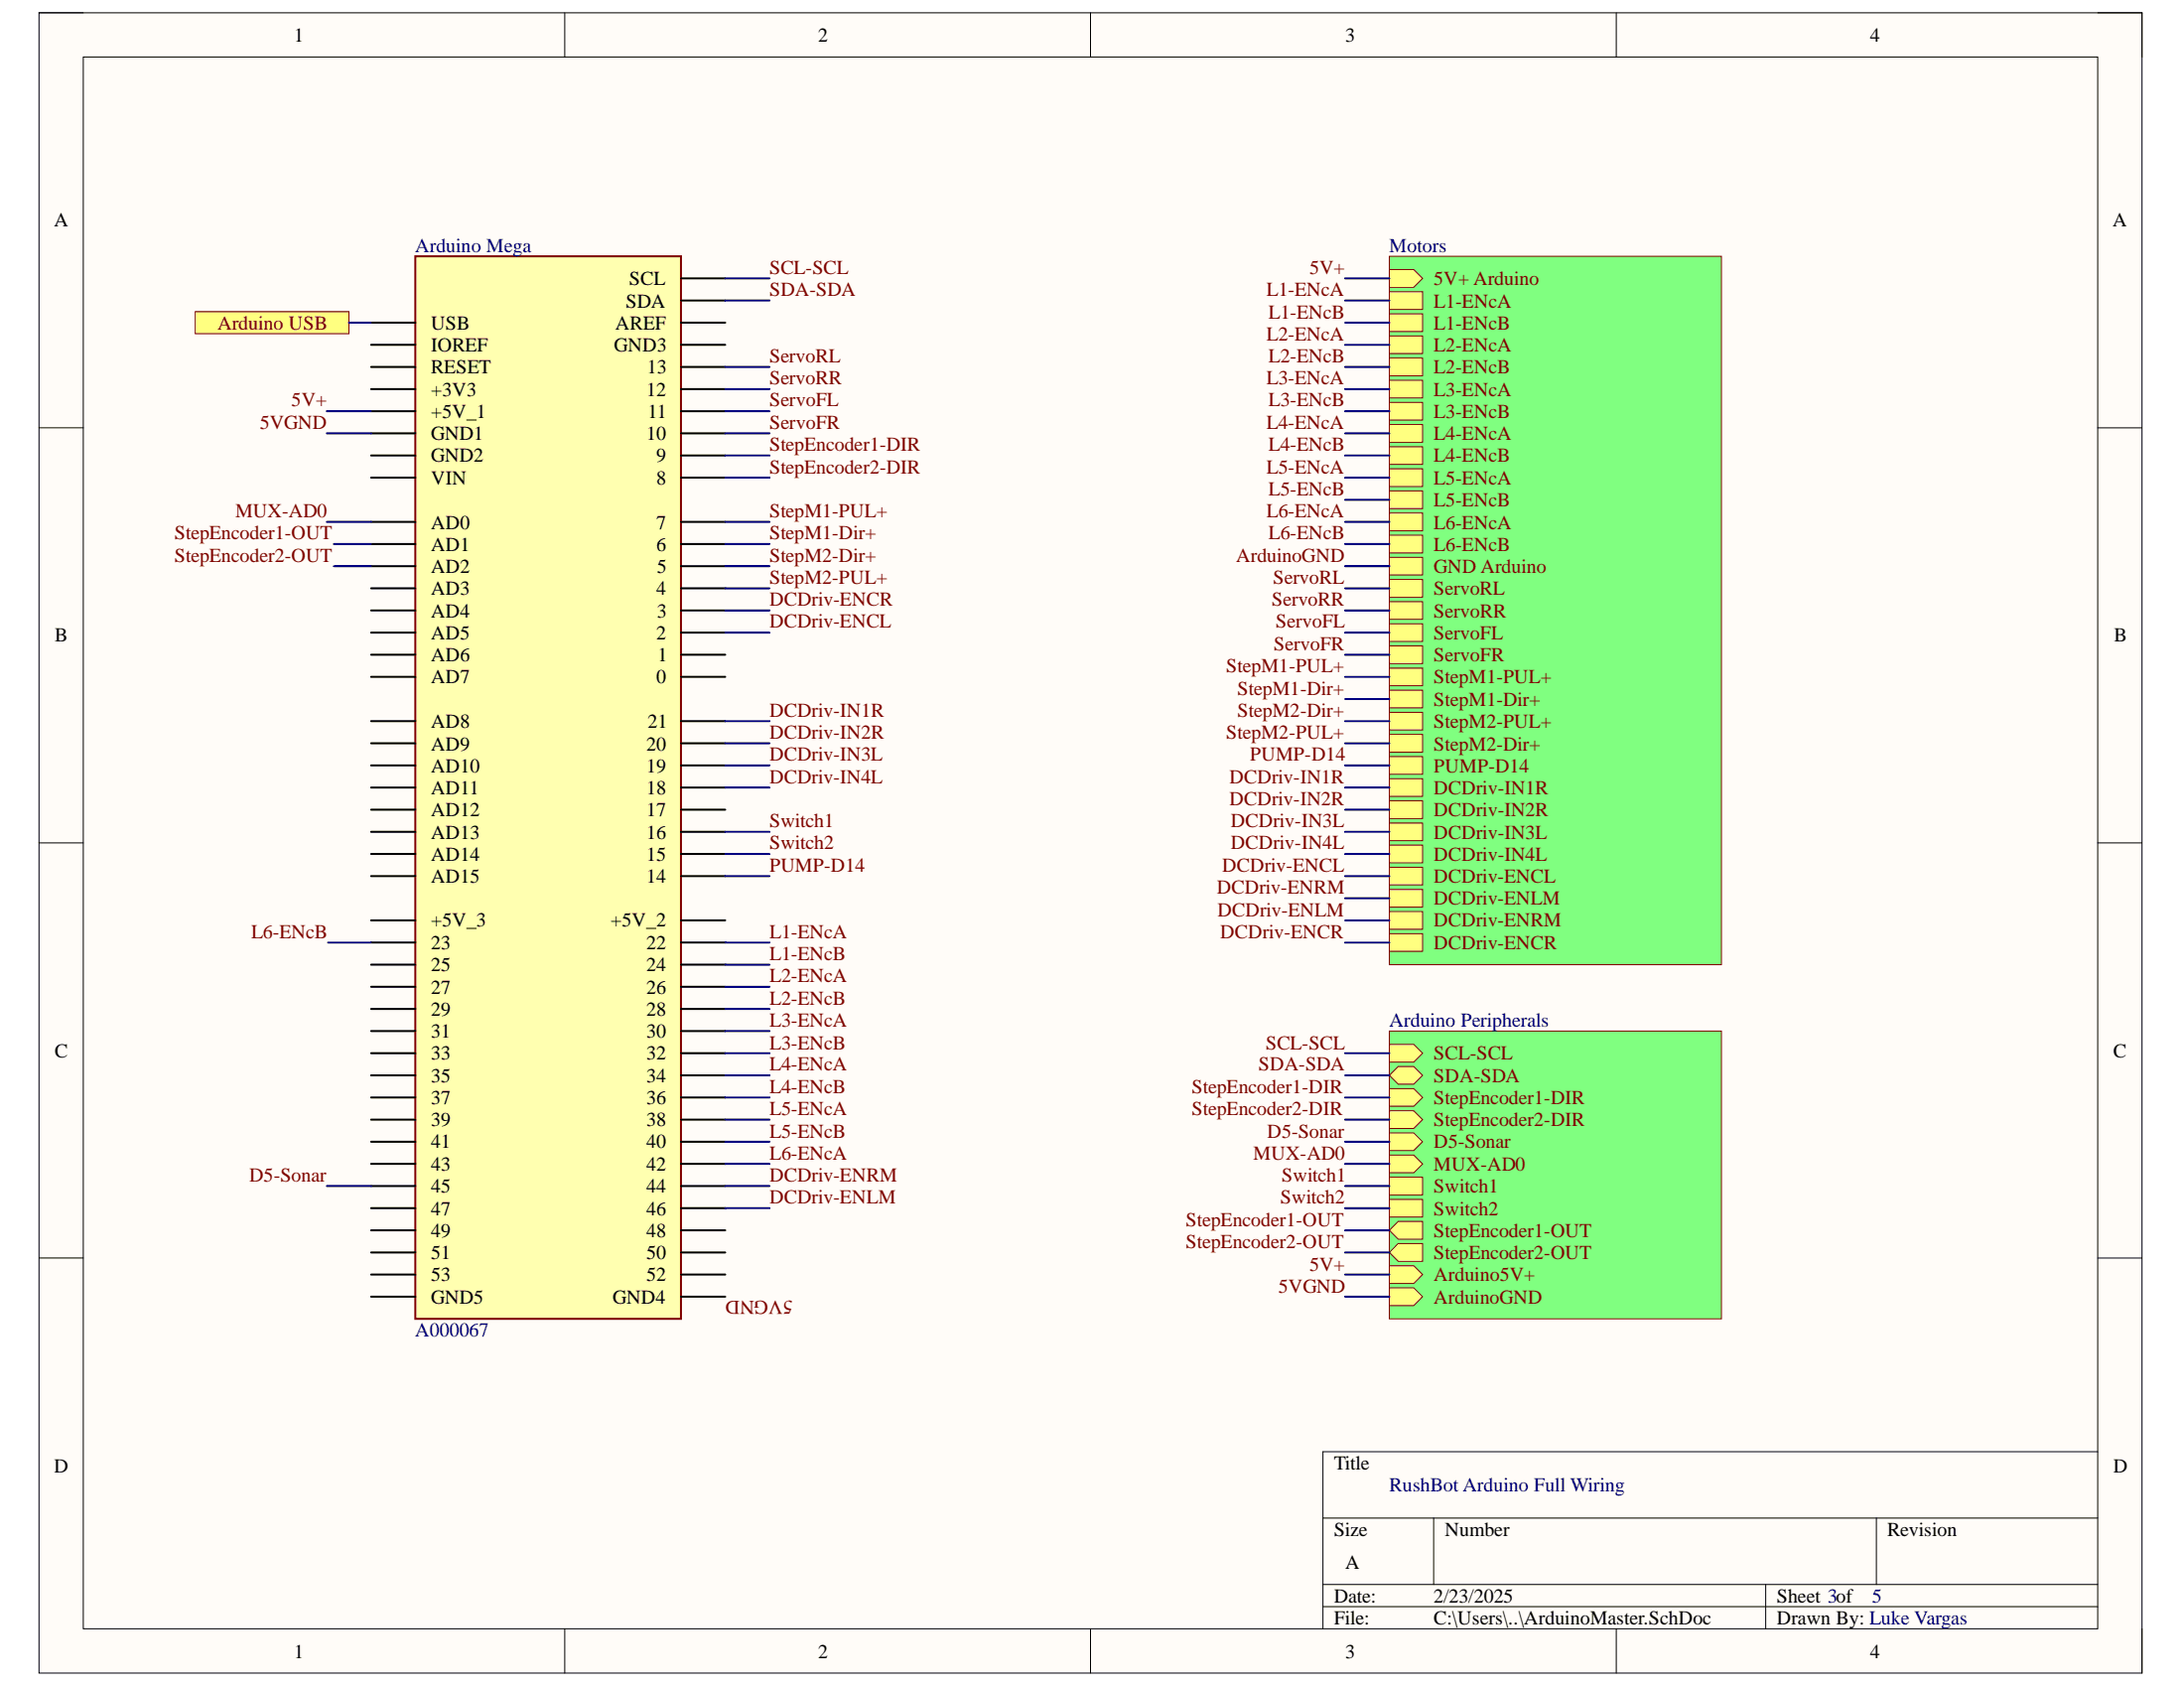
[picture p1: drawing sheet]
<svg xmlns="http://www.w3.org/2000/svg" width="279mm" height="216mm" viewBox="0 0 279 216" stroke-linecap="round" stroke-linejoin="round" font-family="sans-serif">
<path d="M5 1.6h269v212.4h-269z" fill-rule="evenodd" fill="#fffcf8"/>
<path d="M5 1.6h269v212.4h-269z" fill="none" stroke="#000" stroke-width=".13"/>
<path d="M10.7 7.3h257.7v201h-257.7z" fill-rule="evenodd" fill="#fffcf8"/>
<g fill="none" stroke="#000" stroke-width=".13">
<path d="M5 1.6h5.7M10.7 7.3h257.7v201h-257.7zM72.2 1.6v5.7M139.5 1.6v5.7M206.8 1.6v5.7M268.4 1.6h5.6v5.7M5 54.7h5.7M268.4 54.7h5.6M5 107.8h5.7M268.4 107.8h5.6M5 160.9h5.7M268.4 160.9h5.6"/>
<path d="M169.2 194.2h99.2M183.4 194.2v8.5M240 194.2v8.5M268.4 185.7h-99.2v22.6M72.2 208.3v5.7M139.5 208.3v5.7M169.2 202.7h99.2M169.2 205.5h99.2M206.8 208.3v5.7M225.9 202.7v5.6M274 208.3v5.7"/>
</g>
<path d="M53.1 32.8h34v135.9h-34z" fill-rule="evenodd" fill="#ffffb0"/>
<path d="M53.1 32.8h34v135.9h-34z" fill="none" stroke="#800000" stroke-width=".25"/>
<g fill="none" stroke="#000" stroke-width=".25">
<path d="M87.1 35.6h5.7M87.1 38.4h5.7M47.5 41.3h5.6M47.5 44.1h5.6M47.5 46.9h5.6M47.5 49.8h5.6M47.5 52.6h5.6M47.5 55.4h5.6M47.5 58.3h5.6M87.1 41.3h5.7M87.1 44.1h5.7M87.1 46.9h5.7"/>
<path d="M87.1 49.8h5.7M87.1 52.6h5.7M87.1 55.4h5.7M87.1 58.3h5.7M47.5 61.1h5.6M47.5 66.8h5.6M47.5 69.6h5.6M47.5 72.4h5.6M47.5 75.2h5.6M47.5 78.1h5.6M87.1 61.1h5.7M87.1 66.8h5.7"/>
<path d="M87.1 69.6h5.7M87.1 72.4h5.7M87.1 75.2h5.7M87.1 78.1h5.7M47.5 80.9h5.6M47.5 83.7h5.6M47.5 86.6h5.6M47.5 92.2h5.6M47.5 95.1h5.6M47.5 97.9h5.6M87.1 80.9h5.7M87.1 83.7h5.7"/>
<path d="M87.1 86.6h5.7M87.1 92.2h5.7M87.1 95.1h5.7M87.1 97.9h5.7M47.5 100.7h5.6M47.5 103.6h5.6M47.5 106.4h5.6M47.5 109.2h5.6M47.5 112.1h5.6M47.5 117.7h5.6M87.1 100.7h5.7M87.1 103.6h5.7"/>
<path d="M87.1 106.4h5.7M87.1 109.2h5.7M87.1 112.1h5.7M87.1 117.7h5.7M47.5 120.6h5.6M47.5 123.4h5.6M47.5 126.2h5.6M47.5 129h5.6M47.5 131.9h5.6M47.5 134.7h5.6M47.5 137.5h5.6M87.1 120.6h5.7"/>
<path d="M87.1 123.4h5.7M87.1 126.2h5.7M87.1 129h5.7M87.1 131.9h5.7M87.1 134.7h5.7M87.1 137.5h5.7M47.5 140.4h5.6M47.5 143.2h5.6M47.5 146h5.6M47.5 148.9h5.6M47.5 151.7h5.6M47.5 154.5h5.6"/>
<path d="M47.5 157.4h5.6M87.1 140.4h5.7M87.1 143.2h5.7M87.1 146h5.7M87.1 148.9h5.7M87.1 151.7h5.7M87.1 154.5h5.7M87.1 157.4h5.7M47.5 160.2h5.6M47.5 163h5.6M47.5 165.9h5.6M87.1 160.2h5.7"/>
<path d="M87.1 163h5.7M87.1 165.9h5.7"/>
</g>
<path d="M177.7 131.9h42.5v36.8h-42.5z" fill-rule="evenodd" fill="#80ff80"/>
<path d="M177.7 131.9h42.5v36.8h-42.5z" fill="none" stroke="#800000" stroke-width=".13"/>
<path d="M177.7 133.6h3.2l1.1 1.1-1.1 1.1h-3.2z" fill-rule="evenodd" fill="#ffff80"/>
<path d="M177.7 133.6h3.2l1.1 1.1-1.1 1.1h-3.2z" fill="none" stroke="#800000" stroke-width=".13"/>
<path d="M177.7 137.5l1.2-1.1h2l1.1 1.1-1.1 1.2h-2z" fill-rule="evenodd" fill="#ffff80"/>
<path d="M177.7 137.5l1.2-1.1h2l1.1 1.1-1.1 1.2h-2z" fill="none" stroke="#800000" stroke-width=".13"/>
<path d="M177.7 139.2h3.2l1.1 1.2-1.1 1.1h-3.2z" fill-rule="evenodd" fill="#ffff80"/>
<path d="M177.7 139.2h3.2l1.1 1.2-1.1 1.1h-3.2z" fill="none" stroke="#800000" stroke-width=".13"/>
<path d="M177.7 142.1h3.2l1.1 1.1-1.1 1.1h-3.2z" fill-rule="evenodd" fill="#ffff80"/>
<path d="M177.7 142.1h3.2l1.1 1.1-1.1 1.1h-3.2z" fill="none" stroke="#800000" stroke-width=".13"/>
<path d="M177.7 144.9h3.2l1.1 1.1-1.1 1.2h-3.2z" fill-rule="evenodd" fill="#ffff80"/>
<path d="M177.7 144.9h3.2l1.1 1.1-1.1 1.2h-3.2z" fill="none" stroke="#800000" stroke-width=".13"/>
<path d="M177.7 147.7h3.2l1.1 1.2-1.1 1.1h-3.2z" fill-rule="evenodd" fill="#ffff80"/>
<path d="M177.7 147.7h3.2l1.1 1.2-1.1 1.1h-3.2z" fill="none" stroke="#800000" stroke-width=".13"/>
<path d="M177.7 150.6h4.3v2.2h-4.3z" fill-rule="evenodd" fill="#ffff80"/>
<path d="M177.7 150.6h4.3v2.2h-4.3z" fill="none" stroke="#800000" stroke-width=".13"/>
<path d="M177.7 153.4h4.3v2.3h-4.3z" fill-rule="evenodd" fill="#ffff80"/>
<path d="M177.7 153.4h4.3v2.3h-4.3z" fill="none" stroke="#800000" stroke-width=".13"/>
<path d="M178.9 156.2h3.1v2.3h-3.1l-1.2-1.1z" fill-rule="evenodd" fill="#ffff80"/>
<path d="M178.9 156.2h3.1v2.3h-3.1l-1.2-1.1z" fill="none" stroke="#800000" stroke-width=".13"/>
<path d="M178.9 159.1h3.1v2.2h-3.1l-1.2-1.1z" fill-rule="evenodd" fill="#ffff80"/>
<path d="M178.9 159.1h3.1v2.2h-3.1l-1.2-1.1z" fill="none" stroke="#800000" stroke-width=".13"/>
<path d="M177.7 161.9h3.2l1.1 1.1-1.1 1.2h-3.2z" fill-rule="evenodd" fill="#ffff80"/>
<path d="M177.7 161.9h3.2l1.1 1.1-1.1 1.2h-3.2z" fill="none" stroke="#800000" stroke-width=".13"/>
<path d="M177.7 164.7h3.2l1.1 1.2-1.1 1.1h-3.2z" fill-rule="evenodd" fill="#ffff80"/>
<path d="M177.7 164.7h3.2l1.1 1.2-1.1 1.1h-3.2z" fill="none" stroke="#800000" stroke-width=".13"/>
<path d="M177.7 32.8h42.5v90.6h-42.5z" fill-rule="evenodd" fill="#80ff80"/>
<path d="M177.7 32.8h42.5v90.6h-42.5z" fill="none" stroke="#800000" stroke-width=".13"/>
<path d="M177.7 34.5h3.2l1.1 1.1-1.1 1.1h-3.2z" fill-rule="evenodd" fill="#ffff80"/>
<path d="M177.7 34.5h3.2l1.1 1.1-1.1 1.1h-3.2z" fill="none" stroke="#800000" stroke-width=".13"/>
<path d="M177.7 37.3h4.3v2.3h-4.3z" fill-rule="evenodd" fill="#ffff80"/>
<path d="M177.7 37.3h4.3v2.3h-4.3z" fill="none" stroke="#800000" stroke-width=".13"/>
<path d="M177.7 40.1h4.3v2.3h-4.3z" fill-rule="evenodd" fill="#ffff80"/>
<path d="M177.7 40.1h4.3v2.3h-4.3z" fill="none" stroke="#800000" stroke-width=".13"/>
<path d="M177.7 43h4.3v2.2h-4.3z" fill-rule="evenodd" fill="#ffff80"/>
<path d="M177.7 43h4.3v2.2h-4.3z" fill="none" stroke="#800000" stroke-width=".13"/>
<path d="M177.7 45.8h4.3v2.3h-4.3z" fill-rule="evenodd" fill="#ffff80"/>
<path d="M177.7 45.8h4.3v2.3h-4.3z" fill="none" stroke="#800000" stroke-width=".13"/>
<path d="M177.7 48.6h4.3v2.3h-4.3z" fill-rule="evenodd" fill="#ffff80"/>
<path d="M177.7 48.6h4.3v2.3h-4.3z" fill="none" stroke="#800000" stroke-width=".13"/>
<path d="M177.7 51.5h4.3v2.2h-4.3z" fill-rule="evenodd" fill="#ffff80"/>
<path d="M177.7 51.5h4.3v2.2h-4.3z" fill="none" stroke="#800000" stroke-width=".13"/>
<path d="M177.7 54.3h4.3v2.3h-4.3z" fill-rule="evenodd" fill="#ffff80"/>
<path d="M177.7 54.3h4.3v2.3h-4.3z" fill="none" stroke="#800000" stroke-width=".13"/>
<path d="M177.7 57.1h4.3v2.3h-4.3z" fill-rule="evenodd" fill="#ffff80"/>
<path d="M177.7 57.1h4.3v2.3h-4.3z" fill="none" stroke="#800000" stroke-width=".13"/>
<path d="M177.7 60h4.3v2.2h-4.3z" fill-rule="evenodd" fill="#ffff80"/>
<path d="M177.7 60h4.3v2.2h-4.3z" fill="none" stroke="#800000" stroke-width=".13"/>
<path d="M177.7 62.8h4.3v2.3h-4.3z" fill-rule="evenodd" fill="#ffff80"/>
<path d="M177.7 62.8h4.3v2.3h-4.3z" fill="none" stroke="#800000" stroke-width=".13"/>
<path d="M177.7 65.6h4.3v2.3h-4.3z" fill-rule="evenodd" fill="#ffff80"/>
<path d="M177.7 65.6h4.3v2.3h-4.3z" fill="none" stroke="#800000" stroke-width=".13"/>
<path d="M177.7 68.5h4.3v2.2h-4.3z" fill-rule="evenodd" fill="#ffff80"/>
<path d="M177.7 68.5h4.3v2.2h-4.3z" fill="none" stroke="#800000" stroke-width=".13"/>
<path d="M177.7 71.3h4.3v2.2h-4.3z" fill-rule="evenodd" fill="#ffff80"/>
<path d="M177.7 71.3h4.3v2.2h-4.3z" fill="none" stroke="#800000" stroke-width=".13"/>
<path d="M177.7 74.1h4.3v2.3h-4.3z" fill-rule="evenodd" fill="#ffff80"/>
<path d="M177.7 74.1h4.3v2.3h-4.3z" fill="none" stroke="#800000" stroke-width=".13"/>
<path d="M177.7 76.9h4.3v2.3h-4.3z" fill-rule="evenodd" fill="#ffff80"/>
<path d="M177.7 76.9h4.3v2.3h-4.3z" fill="none" stroke="#800000" stroke-width=".13"/>
<path d="M177.7 79.8h4.3v2.2h-4.3z" fill-rule="evenodd" fill="#ffff80"/>
<path d="M177.7 79.8h4.3v2.2h-4.3z" fill="none" stroke="#800000" stroke-width=".13"/>
<path d="M177.7 82.6h4.3v2.3h-4.3z" fill-rule="evenodd" fill="#ffff80"/>
<path d="M177.7 82.6h4.3v2.3h-4.3z" fill="none" stroke="#800000" stroke-width=".13"/>
<path d="M177.7 85.4h4.3v2.3h-4.3z" fill-rule="evenodd" fill="#ffff80"/>
<path d="M177.7 85.4h4.3v2.3h-4.3z" fill="none" stroke="#800000" stroke-width=".13"/>
<path d="M177.7 88.3h4.3v2.2h-4.3z" fill-rule="evenodd" fill="#ffff80"/>
<path d="M177.7 88.3h4.3v2.2h-4.3z" fill="none" stroke="#800000" stroke-width=".13"/>
<path d="M177.7 91.1h4.3v2.3h-4.3z" fill-rule="evenodd" fill="#ffff80"/>
<path d="M177.7 91.1h4.3v2.3h-4.3z" fill="none" stroke="#800000" stroke-width=".13"/>
<path d="M177.7 93.9h4.3v2.3h-4.3z" fill-rule="evenodd" fill="#ffff80"/>
<path d="M177.7 93.9h4.3v2.3h-4.3z" fill="none" stroke="#800000" stroke-width=".13"/>
<path d="M177.7 96.8h4.3v2.2h-4.3z" fill-rule="evenodd" fill="#ffff80"/>
<path d="M177.7 96.8h4.3v2.2h-4.3z" fill="none" stroke="#800000" stroke-width=".13"/>
<path d="M177.7 99.6h4.3v2.3h-4.3z" fill-rule="evenodd" fill="#ffff80"/>
<path d="M177.7 99.6h4.3v2.3h-4.3z" fill="none" stroke="#800000" stroke-width=".13"/>
<path d="M177.7 102.4h4.3v2.3h-4.3z" fill-rule="evenodd" fill="#ffff80"/>
<path d="M177.7 102.4h4.3v2.3h-4.3z" fill="none" stroke="#800000" stroke-width=".13"/>
<path d="M177.7 105.3h4.3v2.2h-4.3z" fill-rule="evenodd" fill="#ffff80"/>
<path d="M177.7 105.3h4.3v2.2h-4.3z" fill="none" stroke="#800000" stroke-width=".13"/>
<path d="M177.7 108.1h4.3v2.3h-4.3z" fill-rule="evenodd" fill="#ffff80"/>
<path d="M177.7 108.1h4.3v2.3h-4.3z" fill="none" stroke="#800000" stroke-width=".13"/>
<path d="M177.7 110.9h4.3v2.3h-4.3z" fill-rule="evenodd" fill="#ffff80"/>
<path d="M177.7 110.9h4.3v2.3h-4.3z" fill="none" stroke="#800000" stroke-width=".13"/>
<path d="M177.7 113.8h4.3v2.2h-4.3z" fill-rule="evenodd" fill="#ffff80"/>
<path d="M177.7 113.8h4.3v2.2h-4.3z" fill="none" stroke="#800000" stroke-width=".13"/>
<path d="M177.7 116.6h4.3v2.3h-4.3z" fill-rule="evenodd" fill="#ffff80"/>
<path d="M177.7 116.6h4.3v2.3h-4.3z" fill="none" stroke="#800000" stroke-width=".13"/>
<path d="M177.7 119.4h4.3v2.3h-4.3z" fill-rule="evenodd" fill="#ffff80"/>
<path d="M177.7 119.4h4.3v2.3h-4.3z" fill="none" stroke="#800000" stroke-width=".13"/>
<g fill="none" stroke="#000080" stroke-width=".25">
<path d="M92.8 35.6h5.6M92.8 38.4h5.6M172.1 35.6h5.6M172.1 38.4h5.6M41.8 55.4h5.7M41.8 52.6h5.7M92.8 55.4h5.6M92.8 52.6h5.6M92.8 46.9h5.6M92.8 49.8h5.6M92.8 58.3h5.6M172.1 55.4h5.6"/>
<path d="M172.1 52.6h5.6M172.1 46.9h5.6M172.1 49.8h5.6M172.1 58.3h5.6M172.1 44.1h5.6M172.1 41.3h5.6M41.8 66.8h5.7M42.7 69.6h4.8M42.7 72.4h4.8M92.8 66.8h5.6M92.8 69.6h5.6M92.8 72.4h5.6"/>
<path d="M92.8 61.1h5.6M92.8 75.2h5.6M92.8 78.1h5.6M172.1 66.8h5.6M172.1 69.6h5.6M172.1 72.4h5.6M172.1 61.1h5.6M172.1 75.2h5.6M172.1 78.1h5.6M172.1 63.9h5.6M92.8 80.9h5.6M92.8 92.2h5.6"/>
<path d="M92.8 95.1h5.6M92.8 97.9h5.6M172.1 80.9h5.6M172.1 92.2h5.6M172.1 95.1h5.6M172.1 83.7h5.6M172.1 86.6h5.6M172.1 89.4h5.6M172.1 97.9h5.6M92.8 100.7h5.6M92.8 106.4h5.6M92.8 109.2h5.6"/>
<path d="M92.8 112.1h5.6M172.1 100.7h5.6M172.1 106.4h5.6M172.1 109.2h5.6M172.1 112.1h5.6M172.1 103.6h5.6M172.1 114.9h5.6M172.1 117.7h5.6M42 120.6h5.5M92.8 120.6h5.6M92.8 123.4h5.6M92.8 126.2h5.6"/>
<path d="M92.8 129h5.6M92.8 131.9h5.6M92.8 134.7h5.6M92.8 137.5h5.6M172.1 120.6h5.6M172.1 134.7h5.6M172.1 137.5h5.6M41.8 151.7h5.7M92.8 151.7h5.6M92.8 140.4h5.6M92.8 143.2h5.6M92.8 146h5.6"/>
<path d="M92.8 148.9h5.6M92.8 154.5h5.6M172.1 151.7h5.6M172.1 140.4h5.6M172.1 143.2h5.6M172.1 146h5.6M172.1 148.9h5.6M172.1 154.5h5.6M172.1 157.4h5.6M172.1 160.2h5.6M172.1 163h5.6M172.1 165.9h5.6"/>
</g>
<path d="M25 39.9h19.6v2.8h-19.6z" fill-rule="evenodd" fill="#ffff80"/>
<path d="M25 39.9h19.6v2.8h-19.6z" fill="none" stroke="#800000" stroke-width=".13"/>
<path d="M44.6 41.3h2.9" fill="none" stroke="#000080" stroke-width=".25"/>
<g font-size="2.5">
<text x="37.6" y="5.3">1</text>
<text x="104.7" y="5.3">2</text>
<text x="172.1" y="5.3">3</text>
<text x="239.2" y="5.3">4</text>
<text x="6.9" y="29">A</text>
<text x="270.3" y="29">A</text>
<text x="80.1" y="39.3">SDA</text>
<text x="80.5" y="36.4">SCL</text>
<text x="55.1" y="42.1">USB</text>
<text x="55.1" y="45">IOREF</text>
<text x="55.1" y="47.8">RESET</text>
<text x="78.6" y="45">GND3</text>
<text x="78.7" y="42.1">AREF</text>
<text x="82.8" y="47.8">13</text>
<text x="55.1" y="50.6">+3V3</text>
<text x="55.1" y="53.4">+5V_1</text>
<text x="82.7" y="50.6">12</text>
<text x="82.9" y="53.4">11</text>
<text x="55.1" y="56.3">GND1</text>
<text x="55.1" y="59.1">GND2</text>
<text x="82.7" y="56.3">10</text>
<text x="84" y="59.1">9</text>
<text x="55.1" y="62">VIN</text>
<text x="84" y="62">8</text>
<text x="55.1" y="67.6">AD0</text>
<text x="55.1" y="70.4">AD1</text>
<text x="84" y="67.6">7</text>
<text x="84" y="70.4">6</text>
<text x="55.1" y="73.3">AD2</text>
<text x="55.1" y="76.1">AD3</text>
<text x="84" y="76.1">4</text>
<text x="84.1" y="73.3">5</text>
<text x="7" y="82.1">B</text>
<text x="55.1" y="79">AD4</text>
<text x="55.1" y="81.8">AD5</text>
<text x="84" y="81.8">2</text>
<text x="84.1" y="79">3</text>
<text x="270.4" y="82.1">B</text>
<text x="55.1" y="84.6">AD6</text>
<text x="55.1" y="87.4">AD7</text>
<text x="84" y="87.4">0</text>
<text x="84.1" y="84.6">1</text>
<text x="55.1" y="93.1">AD8</text>
<text x="55.1" y="96">AD9</text>
<text x="82.7" y="96">20</text>
<text x="82.9" y="93.1">21</text>
<text x="55.1" y="98.8">AD10</text>
<text x="55.1" y="101.6">AD11</text>
<text x="82.7" y="98.8">19</text>
<text x="82.7" y="101.6">18</text>
<text x="55.1" y="104.4">AD12</text>
<text x="55.1" y="107.3">AD13</text>
<text x="82.7" y="104.4">17</text>
<text x="82.7" y="107.3">16</text>
<text x="55.1" y="110.1">AD14</text>
<text x="55.1" y="112.9">AD15</text>
<text x="82.7" y="110.1">15</text>
<text x="82.7" y="112.9">14</text>
<text x="55.1" y="118.5">+5V_3</text>
<text x="78.1" y="118.5">+5V_2</text>
<text x="55.1" y="121.4">23</text>
<text x="55.1" y="124.2">25</text>
<text x="82.7" y="121.4">22</text>
<text x="82.7" y="124.2">24</text>
<text x="55.1" y="127.1">27</text>
<text x="55.1" y="129.9">29</text>
<text x="82.7" y="127.1">26</text>
<text x="82.7" y="129.9">28</text>
<text x="7" y="135.2">C</text>
<text x="55.1" y="132.7">31</text>
<text x="55.1" y="135.5">33</text>
<text x="82.7" y="132.7">30</text>
<text x="82.7" y="135.5">32</text>
<text x="270.3" y="135.2">C</text>
<text x="55.1" y="138.4">35</text>
<text x="55.1" y="141.2">37</text>
<text x="82.7" y="138.4">34</text>
<text x="82.7" y="141.2">36</text>
<text x="55.1" y="144.1">39</text>
<text x="55.1" y="146.9">41</text>
<text x="55.1" y="149.7">43</text>
<text x="82.7" y="144.1">38</text>
<text x="82.7" y="146.9">40</text>
<text x="82.7" y="149.7">42</text>
<text x="55.1" y="152.5">45</text>
<text x="55.1" y="155.4">47</text>
<text x="82.7" y="152.5">44</text>
<text x="82.7" y="155.4">46</text>
<text x="55.1" y="158.2">49</text>
<text x="55.1" y="161.1">51</text>
<text x="82.7" y="158.2">48</text>
<text x="82.7" y="161.1">50</text>
<text x="55.1" y="163.9">53</text>
<text x="55.1" y="166.7">GND5</text>
<text x="78.4" y="166.7">GND4</text>
<text x="82.7" y="163.9">52</text>
<text x="6.9" y="188.3">D</text>
<text x="170.6" y="188">Title</text>
<text x="270.3" y="188.3">D</text>
<text x="170.6" y="196.4">Size</text>
<text x="184.9" y="196.4">Number</text>
<text x="241.4" y="196.4">Revision</text>
<text x="172.1" y="200.7">A</text>
<text x="170.6" y="204.9">Date:</text>
<text x="170.6" y="207.7">File:</text>
<text x="183.4" y="204.9">2/23/2025</text>
<text x="183.4" y="207.7">C:\Users\..\ArduinoMaster.SchDoc</text>
<text x="227.3" y="204.9">Sheet 3of</text>
<text x="227.3" y="207.7">Drawn By: Luke Vargas</text>
<text x="37.6" y="212">1</text>
<text x="104.7" y="212">2</text>
<text x="172.1" y="212">3</text>
<text x="239.2" y="212">4</text>
</g>
<g font-size="2.5" fill="#000080">
<text x="53.1" y="32.2">Arduino Mega</text>
<text x="177.8" y="32.2">Motors</text>
<text x="177.8" y="131.3">Arduino Peripherals</text>
<text x="53.1" y="171">A000067</text>
<text x="177.8" y="190.7">RushBot Arduino Full Wiring</text>
<text x="239.5" y="204.9">5</text>
</g>
<g font-size="2.5" fill="#800000">
<text x="98.4" y="35.1">SCL-SCL</text>
<text x="167.5" y="35.1">5V+</text>
<text x="98.4" y="37.9">SDA-SDA</text>
<text x="162" y="37.9">L1-ENcA</text>
<text x="162.3" y="40.8">L1-ENcB</text>
<text x="183.4" y="36.4">5V+ Arduino</text>
<text x="183.4" y="39.3">L1-ENcA</text>
<text x="27.8" y="42.1">Arduino USB</text>
<text x="98.4" y="46.4">ServoRL</text>
<text x="162" y="43.5">L2-ENcA</text>
<text x="162.3" y="46.4">L2-ENcB</text>
<text x="183.4" y="42.1">L1-ENcB</text>
<text x="183.4" y="45">L2-ENcA</text>
<text x="183.4" y="47.8">L2-ENcB</text>
<text x="37.3" y="52">5V+</text>
<text x="98.4" y="49.2">ServoRR</text>
<text x="98.4" y="52">ServoFL</text>
<text x="162" y="49.2">L3-ENcA</text>
<text x="162.3" y="52">L3-ENcB</text>
<text x="183.4" y="50.6">L3-ENcA</text>
<text x="183.4" y="53.4">L3-ENcB</text>
<text x="33.2" y="54.9">5VGND</text>
<text x="98.4" y="54.9">ServoFR</text>
<text x="98.4" y="57.7">StepEncoder1-DIR</text>
<text x="162" y="54.9">L4-ENcA</text>
<text x="162.3" y="57.7">L4-ENcB</text>
<text x="183.4" y="56.3">L4-ENcA</text>
<text x="183.4" y="59.1">L4-ENcB</text>
<text x="98.4" y="60.5">StepEncoder2-DIR</text>
<text x="162" y="60.5">L5-ENcA</text>
<text x="162.3" y="63.3">L5-ENcB</text>
<text x="183.4" y="62">L5-ENcA</text>
<text x="183.4" y="64.8">L5-ENcB</text>
<text x="22.3" y="69">StepEncoder1-OUT</text>
<text x="22.3" y="71.9">StepEncoder2-OUT</text>
<text x="30.1" y="66.2">MUX-AD0</text>
<text x="98.4" y="66.2">StepM1-PUL+</text>
<text x="98.4" y="69">StepM1-Dir+</text>
<text x="98.4" y="71.9">StepM2-Dir+</text>
<text x="158.1" y="71.9">ArduinoGND</text>
<text x="162" y="66.2">L6-ENcA</text>
<text x="162.3" y="69">L6-ENcB</text>
<text x="183.4" y="67.6">L6-ENcA</text>
<text x="183.4" y="70.4">L6-ENcB</text>
<text x="98.4" y="74.7">StepM2-PUL+</text>
<text x="98.4" y="77.5">DCDriv-ENCR</text>
<text x="162.7" y="77.5">ServoRR</text>
<text x="162.9" y="74.7">ServoRL</text>
<text x="183.4" y="73.3">GND Arduino</text>
<text x="183.4" y="76.1">ServoRL</text>
<text x="98.4" y="80.3">DCDriv-ENCL</text>
<text x="163" y="83.2">ServoFR</text>
<text x="163.2" y="80.3">ServoFL</text>
<text x="183.4" y="79">ServoRR</text>
<text x="183.4" y="81.8">ServoFL</text>
<text x="156.9" y="86">StepM1-PUL+</text>
<text x="158.3" y="88.9">StepM1-Dir+</text>
<text x="183.4" y="84.6">ServoFR</text>
<text x="183.4" y="87.4">StepM1-PUL+</text>
<text x="98.4" y="91.7">DCDriv-IN1R</text>
<text x="98.4" y="94.5">DCDriv-IN2R</text>
<text x="156.9" y="94.5">StepM2-PUL+</text>
<text x="158.3" y="91.7">StepM2-Dir+</text>
<text x="183.4" y="90.3">StepM1-Dir+</text>
<text x="183.4" y="93.1">StepM2-PUL+</text>
<text x="183.4" y="96">StepM2-Dir+</text>
<text x="98.4" y="97.3">DCDriv-IN3L</text>
<text x="98.4" y="100.2">DCDriv-IN4L</text>
<text x="157.3" y="100.2">DCDriv-IN1R</text>
<text x="159.9" y="97.3">PUMP-D14</text>
<text x="183.4" y="98.8">PUMP-D14</text>
<text x="183.4" y="101.6">DCDriv-IN1R</text>
<text x="98.4" y="105.9">Switch1</text>
<text x="157.3" y="103">DCDriv-IN2R</text>
<text x="157.5" y="105.9">DCDriv-IN3L</text>
<text x="183.4" y="104.4">DCDriv-IN2R</text>
<text x="183.4" y="107.3">DCDriv-IN3L</text>
<text x="98.4" y="108.6">Switch2</text>
<text x="98.4" y="111.5">PUMP-D14</text>
<text x="156.4" y="111.5">DCDriv-ENCL</text>
<text x="157.5" y="108.6">DCDriv-IN4L</text>
<text x="183.4" y="110.1">DCDriv-IN4L</text>
<text x="183.4" y="112.9">DCDriv-ENCL</text>
<text x="32.1" y="120">L6-ENcB</text>
<text x="98.4" y="120">L1-ENcA</text>
<text x="155.7" y="114.3">DCDriv-ENRM</text>
<text x="155.8" y="117.2">DCDriv-ENLM</text>
<text x="156.1" y="120">DCDriv-ENCR</text>
<text x="183.4" y="115.7">DCDriv-ENLM</text>
<text x="183.4" y="118.5">DCDriv-ENRM</text>
<text x="98.4" y="122.8">L1-ENcB</text>
<text x="98.4" y="125.6">L2-ENcA</text>
<text x="183.4" y="121.4">DCDriv-ENCR</text>
<text x="98.4" y="128.5">L2-ENcB</text>
<text x="98.4" y="131.3">L3-ENcA</text>
<text x="98.4" y="134.2">L3-ENcB</text>
<text x="98.4" y="137">L4-ENcA</text>
<text x="161" y="137">SDA-SDA</text>
<text x="161.9" y="134.2">SCL-SCL</text>
<text x="183.4" y="135.5">SCL-SCL</text>
<text x="98.4" y="139.8">L4-ENcB</text>
<text x="98.4" y="142.6">L5-ENcA</text>
<text x="152.5" y="139.8">StepEncoder1-DIR</text>
<text x="152.5" y="142.6">StepEncoder2-DIR</text>
<text x="183.4" y="138.4">SDA-SDA</text>
<text x="183.4" y="141.2">StepEncoder1-DIR</text>
<text x="98.4" y="145.5">L5-ENcB</text>
<text x="98.4" y="148.3">L6-ENcA</text>
<text x="160.3" y="148.3">MUX-AD0</text>
<text x="162.1" y="145.5">D5-Sonar</text>
<text x="183.4" y="144.1">StepEncoder2-DIR</text>
<text x="183.4" y="146.9">D5-Sonar</text>
<text x="183.4" y="149.7">MUX-AD0</text>
<text x="31.9" y="151.2">D5-Sonar</text>
<text x="98.4" y="151.2">DCDriv-ENRM</text>
<text x="98.4" y="154">DCDriv-ENLM</text>
<text x="163.8" y="154">Switch2</text>
<text x="164" y="151.2">Switch1</text>
<text x="183.4" y="152.5">Switch1</text>
<text x="183.4" y="155.4">Switch2</text>
<text x="151.7" y="156.8">StepEncoder1-OUT</text>
<text x="151.7" y="159.6">StepEncoder2-OUT</text>
<text x="183.4" y="158.2">StepEncoder1-OUT</text>
<text x="183.4" y="161.1">StepEncoder2-OUT</text>
<text x="101.4" y="166.4" transform="rotate(-180 101.4 166.4)">5VGND</text>
<text x="163.5" y="165.3">5VGND</text>
<text x="167.5" y="162.5">5V+</text>
<text x="183.4" y="163.9">Arduino5V+</text>
<text x="183.4" y="166.7">ArduinoGND</text>
</g>
</svg>
